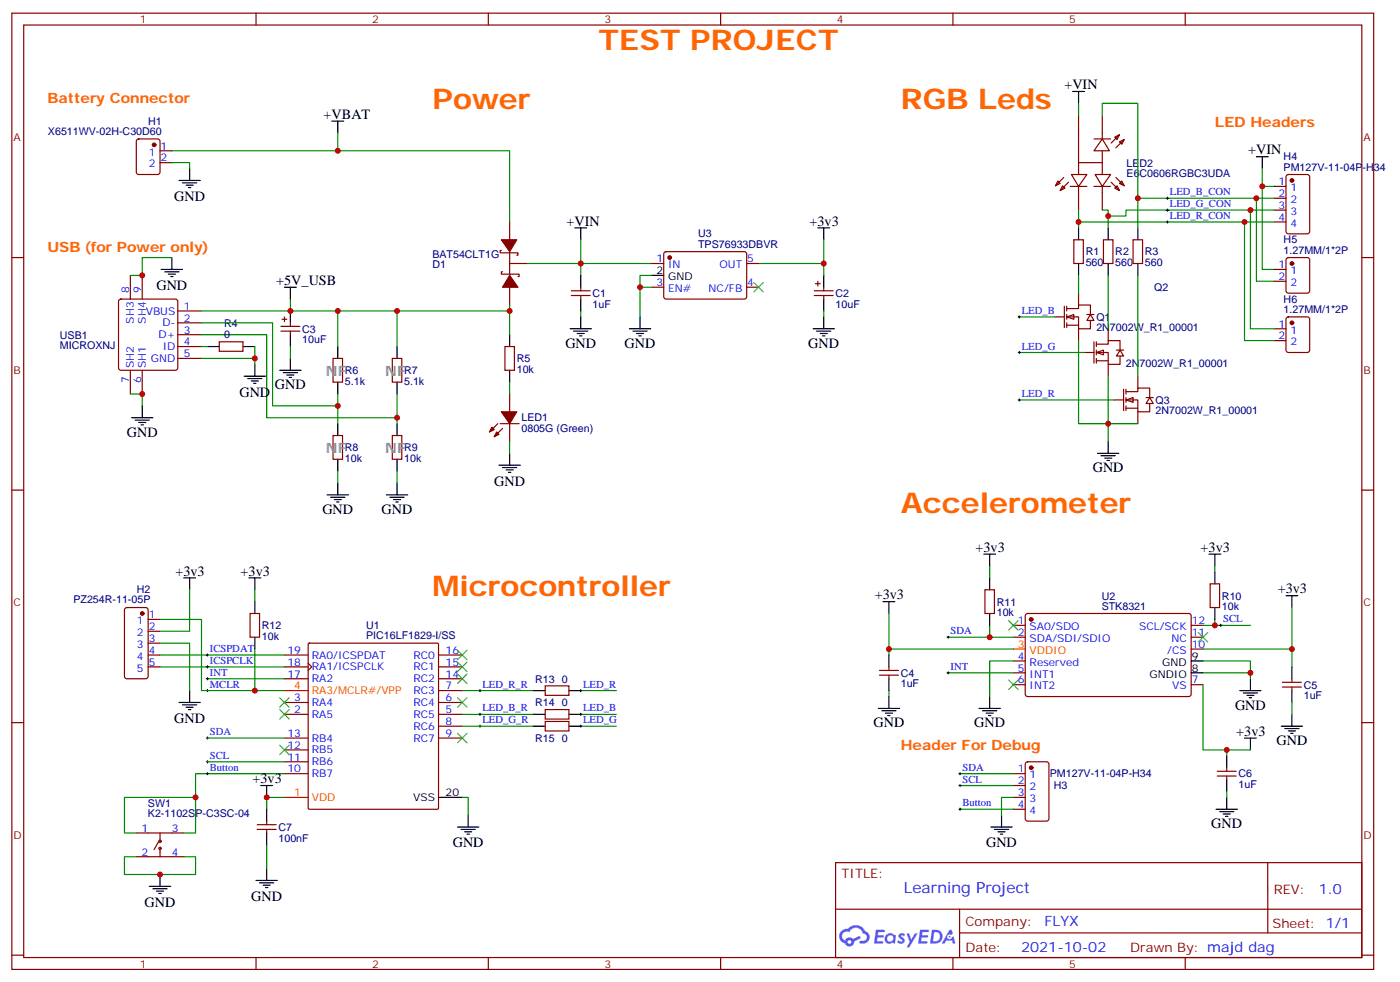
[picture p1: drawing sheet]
<svg xmlns="http://www.w3.org/2000/svg" width="417mm" height="292mm" viewBox="0 0 417 292" stroke-linecap="round" stroke-linejoin="round" font-family="sans-serif">
<g fill="none" stroke="#870000" stroke-width=".35">
<path d="M3.5 3.9h405.4v284.4h-405.4zM7.1 7.4h398.2v277.3h-398.2zM76.2 3.9v3.5M145.3 3.9v3.5M214.5 3.9v3.5M283.6 3.9v3.5M352.8 3.9v3.5M3.5 76.6h3.6M405.3 76.6h3.6M3.5 145.7h3.6M405.3 145.7h3.6M3.5 214.9h3.6"/>
<path d="M405.3 214.9h3.6M248.7 256.5h156.6v28.2h-156.6zM377.3 256.5v20.9M248.7 270.4h156.5M285.6 277.4h119.6M285.6 270.4v14.1M3.5 284h3.6M76.2 284.7v3.6M145.3 284.7v3.6M214.5 284.7v3.6M283.6 284.7v3.6M352.8 284.7v3.6"/>
<path d="M405.3 284h3.6"/>
</g>
<g fill="#5487ff">
<path d="M267.7 277.7a1.22 1.22 0 0 1 1.7 .2l-.4 .6a.47 .47 0 0 0-.3-.4 .47 .47 0 0 0-.5 .2l.1 .2a1.14 1.14 0 0 1 .8 1.8 1.14 1.14 0 0 1-1.9 0l-.2-.2 .5-.6 .7 .5a.29 .29 0 0 0 .3-.3 .29 .29 0 0 0-.2-.3 1.04 1.04 0 0 1-.6-1.7z"/>
<path d="M260.7 276.4h2.4l.3 .2-.2 .5-1.8 .1-.1 .8h1.5l.3 .4-.3 .4h-1.6l-.2 1.1h1.7l.2 .3-.2 .3-2.6 .1z"/>
<path d="M273.8 276.4h2.4l.3 .2-.1 .5-1.8 .1-.2 .8h1.6l.3 .4-.4 .4h-1.6l-.1 1.1h1.7l.2 .3-.2 .3-2.6 .1z"/>
<path d="M282.6 276.4h.7l.3 1.3-.6 .3a.69 .69 0 0 0-1 .3 .69 .69 0 0 0 .4 .9 .69 .69 0 0 0 .9-.6l.5-.2 .6 2.2h-.8l-.2-.9h-1.8l-.5 .9h-.8z"/>
<path d="M269.8 277.5h.8l.6 1.8 1.1-1.8h.9l-2.6 4.2h-.8l.9-1.5z"/>
<path d="M277.4 276.4l-.6 4.2h1.3a2.11 2.11 0 0 0 2.5-2.1 2.11 2.11 0 0 0-2.5-2.1zM278.1 277.2a1.39 1.39 0 0 1 1.7 1.4 1.39 1.39 0 0 1-1.8 1.3h-.3z"/>
<path d="M263.7 278.1a1.54 1.54 0 0 0-.1 2.1 1.54 1.54 0 0 0 2.2 .1l.6 .3 .3-2.3-.2-.3h-.4a1.49 1.49 0 0 0-2.4 .1zM264 279.1a.94 .94 0 0 1 1.8 0 .94 .94 0 0 1-1.8 0z"/>
<path d="M250.4 276.8a2.18 2.18 0 0 0 1.1 3.7 1.44 1.44 0 0 0 1.6 .9 1.44 1.44 0 0 0 1.2-1.4l2-1-.5-.8-1.9 1a1.47 1.47 0 0 0-2.4 .4 1.39 1.39 0 0 1-.7-1.9 1.39 1.39 0 0 1 2-.5 2.12 2.12 0 0 1 2.2-1.3 2.12 2.12 0 0 1 1.9 1.7 1.14 1.14 0 0 1 1.1 1.4 1.14 1.14 0 0 1-1.7 .7 .43 .43 0 0 0-.5 .4 .43 .43 0 0 0 .4 .5 1.98 1.98 0 0 0 2.5-1.2 1.98 1.98 0 0 0-1.2-2.6 3.1 3.1 0 0 0-5.3-.6l-.9 .1zM252.3 280.1a.55 .55 0 0 1 1.1 0 .55 .55 0 0 1-1.1 0z"/>
<circle cx="282.6" cy="278.5" r=".26"/>
</g>
<g fill="none" stroke="#870000" stroke-width=".35">
<path d="M321 34.3v17.6M328.1 34.3v7M40.8 41.5l.5-.2h5.6l.7 .4v9.5l-.4 .6-5.9 .1-.7-.5v-9.4zM47.6 48.4h3.6M47.6 44.8h3.6M314.9 53.8l.7 .7-1.5 .7zM316.3 55.2l.7 .8-1.4 .7zM316.6 52.8l-2.5 2.4M318 54.2l-2.4 2.5M318.6 55.4h4.9M318.9 51.9h4.6l-2.5 3.5zM321 55.4v7.1"/>
<path d="M321 48.4h7.1M325.6 55.4h5M325.6 41.3h5M326 51.9h4.6l-2.5 3.5zM328.1 41.3l2.1 3.5h-4.6zM328.1 44.8v7.1M328.1 55.4v7.1M330.7 54.2l2.5 2.5M331.8 40.8l1.4-.7-.7 1.4zM331.8 56l.7-.8 .7 1.5zM332.1 52.8l2.5 2.4M333.2 42.2l1.4-.7-.7 1.4z"/>
<path d="M333.2 54.5l.7-.7 .7 1.4zM333.2 40.1l-2.5 2.4M334.6 41.5l-2.5 2.5M149.2 74.5h-.3v.7h5.3v.7h-.4M151.7 66v5.3M151.7 74.8v7.1M151.7 78.4h5.3M319.6 71.3h2.8v7.1h-2.8zM328.4 71.3h2.9v7.1h-2.9zM337.3 71.3h2.8v7.1h-2.8zM35.5 89.1l.5-.2h16.2l.5 .2 .2 .5v19.8l-.2 .5-.5 .2h-16.2l-.5-.2-.2-.5v-19.8zM38.8 81.9v7"/>
<path d="M42.3 81.9v7M52.9 99.5h7.1M52.9 96h7.1M52.9 92.5h7.1M83.6 97h5.7M83.6 98.5h5.7M84 94.9h1.4M84.7 94.2v1.4M86.4 96v1M86.4 98.5v1M149.6 80.8h-.4v.7h5.3v.7h-.3M151.7 85.4v5.3"/>
<path d="M242.4 86.5h5.6M242.4 87.9h5.6M242.7 84.3h1.4M243.4 83.6v1.5M245.2 85.4v1.1M245.2 87.9v1M38.8 110.1v7.1M42.3 110.1v7.1M52.9 106.6h7.1M52.9 103h7.1M65.3 101.6h7v2.9h-7zM99.1 106.6h2.9v7h-2.9z"/>
<path d="M116.8 106.6h2.8v7h-2.8zM150.3 103h2.8v7.1h-2.8zM151.7 117.2v5.2M99.1 129.5h2.9v7.1h-2.9zM116.8 129.5h2.8v7.1h-2.8zM148.2 126l-2.5 2.4M148.9 126h5.6M149.6 127.4l-2.5 2.5M151.7 126v5.3M84.7 198.3h7M84.7 194.8h7M91.7 197.2l1.1 1.1-1.1 1.1"/>
<path d="M91.8 191.4l.3-.2h38.1l.3 .2v48.9l-.2 .3h-38.2l-.3-.2zM130.5 198.3h7.1M130.5 194.8h7.1M301.6 185.9h3.6M301.6 189.5h3.6M301.6 196.5h3.6M305.4 182.6l.5-.2 48.2 .1 .4 .6v23.6l-.7 .4-48.2-.1-.4-.6v-23.3zM354.5 185.9h3.6M354.5 189.5h3.6M354.5 193h3.6M84.7 212.4h7M84.7 208.9h7"/>
<path d="M84.7 219.5h7M84.7 201.8h7M130.5 212.4h7.1M130.5 208.9h7.1M130.5 205.4h7.1M130.5 215.9h7.1M130.5 219.5h7.1M130.5 201.8h7.1M301.6 200.1h3.6M301.6 203.6h3.6M354.5 203.6h3.6M84.7 230h7"/>
<path d="M84.7 226.5h7M84.7 223h7M40.6 247.7h14.1M40.6 254.7h14.1M47.3 250.2l-1.4 2.4M47.6 247.7v2.5M47.6 252.3v2.4"/>
<circle cx="47.6" cy="250.2" r=".35"/>
<circle cx="47.6" cy="252.3" r=".35"/>
</g>
<g fill="#870000" stroke="#870000" stroke-width=".35">
<path d="M151.7 81.9l2.5 3.5h-4.6z"/>
<path d="M149.2 71.3h4.6l-2.1 3.5z"/>
<path d="M147.8 128.4l.7 .8-1.4 .7z"/>
<path d="M146.4 127l.7 .7-1.4 .7z"/>
<path d="M149.2 122.4h4.6l-2.1 3.6z"/>
<circle cx="306.9" cy="184.2" r=".53"/>
<circle cx="45.9" cy="43.1" r=".53"/>
</g>
<path d="M301.6 193h3.6M84.7 205.4h7M84.7 237.1h7" fill="none" stroke="#f00" stroke-width=".35"/>
<g fill="none" stroke="#000" stroke-width=".35">
<path d="M98.8 36h3.5M100.5 36v3.5M319.3 27.2h3.5M321 27.2v3.5M53.3 53.7h6.3M54.3 54.4h4.3M55.4 55.1h2.1M56.1 55.8h.7M56.4 50.1v3.6M51.2 76.6v3.5M171.1 67.8h3.5M172.9 67.8v3.5"/>
<path d="M243.4 67.8h3.5M245.2 67.8v3.5M321 67.8v3.5M321 78.4v3.5M329.8 67.8v3.5M329.8 78.4v3.5M338.7 67.8v3.5M338.7 78.4v3.5M48 80.1h6.3M49 80.8h4.3M50.1 81.5h2.1M50.8 82.2h.7"/>
<path d="M84.7 85.4h3.5M86.4 85.4v3.5M86.4 92.5v3.5M86.4 99.5v3.5M151.7 99.5v3.5M169.7 97.8h6.3M170.7 98.5h4.3M171.8 99.2h2.1M172.5 99.9h.7M172.9 94.2v3.6M242 97.8h6.4M243.1 98.5h4.2"/>
<path d="M244.1 99.2h2.1M244.8 99.9h.7M245.2 81.9v3.5M245.2 88.9v3.6M245.2 94.2v3.6M61.7 103h3.6M72.3 103h3.5M72.7 111.9h6.3M73.7 112.6h4.3M74.8 113.3h2.1M75.5 114h.7M75.8 108.3v3.6"/>
<path d="M83.3 110.1h6.3M84.3 110.8h4.2M85.4 111.5h2.1M86.1 112.2h.7M86.4 106.6v3.5M100.5 103v3.6M100.5 113.6v3.6M118.2 103v3.6M118.2 113.6v3.6M151.7 110.1v3.5M39.2 124.2h6.3M40.2 124.9h4.2"/>
<path d="M41.3 125.6h2.1M42 126.3h.7M42.3 120.7v3.5M100.5 126v3.5M100.5 136.6v3.5M118.2 126v3.5M118.2 136.6v3.5M148.5 138.3h6.4M149.6 139h4.2M150.6 139.7h2.2M151.7 134.8v3.5M326.7 134.8h6.3"/>
<path d="M327.7 135.5h4.3M328.8 136.2h2.1M329.5 136.9h.7M329.8 131.3v3.5M97.4 147.1h6.3M98.4 147.8h4.3M99.5 148.6h2.1M100.2 149.3h.7M100.5 143.6v3.5M115 147.1h6.4M116.1 147.8h4.2M117.1 148.6h2.1"/>
<path d="M117.8 149.3h.7M118.2 143.6v3.5M151.3 140.4h.7M354.5 196.5h3.6M354.5 200.1h3.6M130.5 237.1h7.1"/>
</g>
<g fill="none" stroke="#008700" stroke-width=".35">
<path d="M100.5 39.5v5.3h51.2v21.2M321 30.7v3.6M51.2 48.4h5.2v1.7M51.2 76.6h-8.9v5.3h-3.5M172.9 71.3v7.1M194 78.4h-21.1v3.5M225.8 78.4h19.4v3.5M245.2 71.3v7.1M321 62.5v5.3M60 99.5h19.4v24.7h38.8M60 92.5h40.5v10.5M60 96h21.1v24.7h19.4"/>
<path d="M86.4 88.9v3.6M100.5 92.5h17.7v10.5M151.7 90.7v8.8M172.9 92.5v1.7M245.2 92.5v1.7M38.8 117.2h3.5v3.5M60 103h1.7M75.8 103v3.6h-15.8M75.8 106.6v1.7M86.4 103v3.6M100.5 117.2v8.8M118.2 117.2v8.8"/>
<path d="M151.7 113.6v3.6M151.7 131.3v3.5M100.5 140.1v3.5M118.2 140.1v3.5"/>
</g>
<path d="M317.5 94.2l2.1-.7v1.4z" fill="#fff" stroke="#870000" stroke-width=".35"/>
<path d="M314 94.2h2.8M316.8 91.1v6.3M317.5 91.8h3.5v-1.1h3.6v2.8M317.5 94.2h3.5v3.6h3.6v-2.5M317.5 96.7h3.5M317.5 91.1v1.4M317.5 93.5v1.4M317.5 96v1.4M321 87.2v3.5M321 97.8v3.5M323.5 93.5h2.1M324.6 93.5l1 1.8h-2.1z" fill="none" stroke="#870000" stroke-width=".35"/>
<path d="M326.3 104.8l2.1-.7v1.4z" fill="#fff" stroke="#870000" stroke-width=".35"/>
<path d="M329.8 97.8v3.5M322.8 104.8h2.8M325.6 101.6v6.4M326.3 102.3h3.5v-1h3.6v2.8M326.3 104.8h3.5v3.5h3.6v-2.4M326.3 107.3h3.5M326.3 101.6v1.4M326.3 104.1v1.4M326.3 106.6v1.4M329.8 108.3v3.6M332.3 104.1h2.1M333.4 104.1l1 1.8h-2.1z" fill="none" stroke="#870000" stroke-width=".35"/>
<path d="M335.1 118.9l2.2-.7v1.4z" fill="#fff" stroke="#870000" stroke-width=".35"/>
<g fill="none" stroke="#870000" stroke-width=".35">
<path d="M379.2 55.4h3.6M379.2 58.9h3.6M383 52.1l.5-.2h5.6l.7 .4v16.5l-.4 .7h-5.9l-.7-.4v-16.5zM194 78.4h3.6M197.8 75l.5-.2 23.5 .1 .4 .6v13l-.7 .4h-23.5l-.4-.7v-12.7zM222.2 78.4h3.6M379.2 62.5h3.6M379.2 66h3.6M383 76.8l.5-.2h5.6l.7 .4v9.5l-.4 .6-5.9 .1-.7-.5v-9.4zM170 87.9h5.7M170 86.5h5.7M172.9 85.4v1.1"/>
<path d="M172.9 87.9v1M194 85.4h3.6M222.2 85.4h3.6M379.2 80.1h3.6M379.2 83.6h3.6M379.2 97.8h3.6M383 94.4l.5-.2h5.6l.7 .5v9.4l-.4 .7h-5.9l-.7-.5v-9.4zM331.6 118.9h2.8M334.4 115.7v6.4M335.1 116.5h3.6v-1.1h3.5v2.8M335.1 118.9h3.6v3.5h3.5v-2.4M335.1 115.7v1.5"/>
<path d="M335.1 118.2v1.4M338.7 111.9v3.5M341.1 118.2h2.2M342.2 118.2l1.1 1.8h-2.2zM379.2 101.3h3.6M335.1 121.4h3.6M335.1 120.7v1.4M338.7 122.4v3.6M293.2 175.4h2.8v7h-2.8zM360.2 173.6h2.8v7.1h-2.8zM37.3 180.9l.4-.2h5.7l.6 .4 .1 20-.5 .7h-5.9l-.6-.4-.1-20zM44.1 184.2h3.5"/>
<path d="M44.1 187.7h3.5M44.1 191.2h3.5M44.1 194.8h3.5M44.1 198.3h3.5M74.4 182.4h2.9v7.1h-2.9zM261.8 199.4h5.6M264.6 198.3v1.1M162.3 203.9h7v2.9h-7zM162.3 211h7v2.8h-7zM162.3 214.5h7v2.8h-7zM261.8 200.8h5.6M264.6 200.8v1"/>
<path d="M381.7 204.3h5.6M381.7 202.9h5.6M384.5 201.8v1.1M384.5 204.3v1.1M301.6 230h3.6M301.6 233.6h3.6M301.6 237.1h3.6M305.4 226.7l.5-.2h5.6l.7 .4v16.6l-.5 .6-5.8 .1-.7-.5v-16.5zM362.3 230.8h5.6M362.3 229.3h5.6M365.1 228.3v1M365.1 230.8v1"/>
<path d="M76.6 246.6h5.6M76.6 245.2h5.6M79.4 244.2v1M79.4 246.6v1.1M301.6 240.6h3.6"/>
</g>
<g fill="none" stroke="#008700" stroke-width=".35">
<path d="M328.1 34.3v-3.6h10.6v37.1M51.2 44.8h49.3M338.7 58.9h40.5M373.9 58.9v24.7h5.3M375.7 50.1v5.3h3.5M375.7 55.4v24.7h3.5M157 78.4h15.9M321 66h58.2M328.1 62.5h1.7v5.3M370.4 66v35.3h8.8M372.2 62.5v35.3h7M379.2 62.5h-44.1v1.7h-5.3"/>
<path d="M118.2 92.5h33.5M190.5 85.4h3.5M194 81.9h-3.5v12.3M303.4 94.2h10.6M321 81.9v5.3M329.8 81.9v15.9M338.7 81.9v30M303.4 118.9h28.2M303.4 104.8h19.4M321 101.3v24.7h17.7M329.8 111.9v19.4M56.4 175.4v12.3h-8.8"/>
<path d="M75.8 175.4v3.5M294.6 168.3v3.5M361.6 168.3v1.8M47.6 191.2h8.8v14.2M47.6 184.2h12.4v21.2h24.7M47.6 198.3h37.1M47.6 194.8h37.1M75.8 193v12.4M264.6 182.4v10.6h37M264.6 193v1.8M282.2 189.5h19.4M294.6 185.9v3.6"/>
<path d="M301.6 196.5h-7v10.6M358.1 196.5h14.1v3.6M358.1 185.9h14.1M361.6 184.2v1.7M384.5 180.7v12.3h-26.4M384.5 193v5.3M61.7 201.8h23M61.7 219.5h23M137.6 205.4h21.1M137.6 212.4h21.1M137.6 215.9h21.1M172.9 205.4h10.5"/>
<path d="M172.9 212.4h10.5M172.9 215.9h10.5M264.6 205.4v1.7M282.2 200.1h19.4M358.1 200.1h14.1v1.7M358.1 203.6v19.4h14.1M384.5 208.9v3.5M58.2 237.1h-21.2v10.6h3.6M61.7 226.5h23M84.7 230h-26.5v17.7h-3.5M84.7 237.1h-5.3v3.5M137.6 237.1h1.7v5.3"/>
<path d="M285.8 230h15.8M285.8 233.6h15.8M301.6 237.1h-3.5v5.3M365.1 223v1.8M365.1 235.3v1.8M40.6 254.7h-3.6v5.3h21.2v-5.3h-3.5M79.4 251.2v7.1M285.8 240.6h15.8"/>
</g>
<g fill="none" stroke="#000" stroke-width=".3">
<path d="M347.1 58.9h.7M347.5 58.6v.7M347.1 66h.7M347.1 62.5h.7M347.5 62.1v.7M347.5 65.7v.7M303 94.2h.7M303.4 93.9v.7M303 104.8h.7M303 118.9h.7M303.4 104.5v.7M303.4 118.6v.7"/>
<path d="M61.4 198.3h.7M61.4 194.8h.7M61.7 194.4v.7M61.7 197.9v.7M281.9 189.5h.7M282.2 189.1v.7M282.2 199.7v.7M363 185.9h.7M363.4 185.6v.7M61.4 205.4h.7M61.4 201.8h.7M61.4 219.5h.7"/>
<path d="M61.7 201.5v.7M61.7 205v.7M61.7 219.1v.7M142.5 212.4h.7M142.5 215.9h.7M142.5 205.4h.7M142.9 205v.7M142.9 212.1v.7M142.9 215.6v.7M172.5 212.4h.7M172.5 215.9h.7M172.5 205.4h.7"/>
<path d="M172.9 205v.7M172.9 212.1v.7M172.9 215.6v.7M281.9 200.1h.7M61.4 226.5h.7M61.4 230h.7M61.7 226.2v.7M61.7 229.7v.7M285.4 230h.7M285.4 233.6h.7M285.8 229.7v.7M285.8 233.2v.7"/>
<path d="M285.4 240.6h.7M285.8 240.3v.7"/>
</g>
<g fill="#870000" stroke="#870000" stroke-width=".35">
<circle cx="384.5" cy="53.7" r=".53"/>
<circle cx="384.5" cy="78.4" r=".53"/>
<circle cx="384.5" cy="96" r=".53"/>
<circle cx="306.9" cy="228.3" r=".53"/>
<circle cx="199.3" cy="76.6" r=".53"/>
<circle cx="42.3" cy="182.4" r=".53"/>
</g>
<g fill="none" stroke="#000" stroke-width=".35">
<path d="M373.9 46.6h3.6M375.7 46.6v3.5M172.9 81.9v3.5M172.9 88.9v3.6M187.3 97.8h6.4M188.4 98.5h4.2M189.4 99.2h2.2M190.1 99.9h.8M190.5 94.2v3.6M194 81.9h3.6M54.7 171.8h3.5M56.4 171.8v3.6"/>
<path d="M74.1 171.8h3.5M75.8 171.8v3.6M75.8 178.9v3.5M262.8 178.9h3.5M264.6 178.9v3.5M292.8 164.8h3.5M294.6 164.8v3.5M294.6 171.8v3.6M359.8 164.8h3.6M361.6 164.8v3.5M361.6 170.1v3.5M382.8 177.1h3.5"/>
<path d="M384.5 177.1v3.6M75.8 189.5v3.5M264.6 194.8v3.5M294.6 182.4v3.5M361.6 180.7v3.5M384.5 198.3v3.5M53.3 208.9h6.3M54.3 209.6h4.3M55.4 210.3h2.1M56.1 211h.7M56.4 205.4v3.5M158.7 205.4h3.6"/>
<path d="M158.7 215.9h3.6M158.7 212.4h3.6M169.3 205.4h3.6M169.3 215.9h3.6M169.3 212.4h3.6M261.4 210.6h6.4M262.5 211.3h4.2M263.5 212.1h2.1M264.2 212.8h.7M264.6 201.8v3.6M264.6 207.1v3.5M291.4 210.6h6.3"/>
<path d="M292.5 211.3h4.2M293.5 212.1h2.1M294.2 212.8h.7M294.6 207.1v3.5M369 205.4h6.4M370.1 206.1h4.2M370.4 219.5h3.5M371.1 206.8h2.1M371.8 207.5h.7M372.2 201.8v3.6M372.2 219.5v3.5M381.4 215.9h6.3"/>
<path d="M382.4 216.6h4.2M383.5 217.3h2.1M384.2 218.1h.7M384.5 205.4v3.5M384.5 212.4v3.5M77.6 233.6h3.5M79.4 233.6v3.5M365.1 224.8v3.5M365.1 231.8v3.5M365.1 237.1v3.5M79.4 240.6v3.6M79.4 247.7v3.5"/>
<path d="M79.4 258.3v3.5M136.2 245.9h6.3M137.2 246.6h4.3M138.3 247.3h2.1M139 248h.7M139.3 242.4v3.5M294.9 245.9h6.4M296 246.6h4.2M297 247.3h2.2M297.7 248h.7M298.1 242.4v3.5M361.9 240.6h6.4"/>
<path d="M363 241.3h4.2M364.1 242h2.1M364.8 242.7h.7M44.4 263.6h6.4M45.5 264.3h4.2M46.6 265h2.1M47.3 265.7h.7M47.6 260v3.6M76.2 261.8h6.3M77.3 262.5h4.2M78.3 263.2h2.1M79 263.9h.7"/>
</g>
<g fill="none" stroke="#3c3" stroke-width=".35">
<path d="M224.4 84l2.8 2.8M227.2 84l-2.8 2.8M136.2 193.4l2.8 2.8M136.2 196.9l2.8 2.8M139 193.4l-2.8 2.8M139 196.9l-2.8 2.8M300.2 184.5l2.8 2.9M303 184.5l-2.8 2.9M356.7 188.1l2.8 2.8M359.5 188.1l-2.8 2.8M83.3 211l2.8 2.8M83.3 207.5l2.8 2.8"/>
<path d="M86.1 211l-2.8 2.8M86.1 207.5l-2.8 2.8M136.2 200.4l2.8 2.8M136.2 218.1l2.8 2.8M136.2 207.5l2.8 2.8M139 200.4l-2.8 2.8M139 218.1l-2.8 2.8M139 207.5l-2.8 2.8M300.2 202.2l2.8 2.8M303 202.2l-2.8 2.8M83.3 221.6l2.8 2.8M86.1 221.6l-2.8 2.8"/>
</g>
<g fill="#c00">
<circle cx="245.2" cy="78.4" r=".88"/>
<circle cx="172.9" cy="78.4" r=".88"/>
<circle cx="100.5" cy="120.7" r=".88"/>
<circle cx="118.2" cy="124.2" r=".88"/>
<circle cx="100.5" cy="92.5" r=".88"/>
<circle cx="75.8" cy="106.6" r=".88"/>
<circle cx="86.4" cy="92.5" r=".88"/>
<circle cx="42.3" cy="117.2" r=".88"/>
<circle cx="42.3" cy="81.9" r=".88"/>
<circle cx="329.8" cy="126" r=".88"/>
<circle cx="338.7" cy="58.9" r=".88"/>
<circle cx="329.8" cy="64.2" r=".88"/>
<circle cx="321" cy="66" r=".88"/>
<circle cx="375.7" cy="55.4" r=".88"/>
<circle cx="373.9" cy="58.9" r=".88"/>
<circle cx="372.2" cy="62.5" r=".88"/>
<circle cx="370.4" cy="66" r=".88"/>
<circle cx="372.2" cy="200.1" r=".88"/>
<circle cx="365.1" cy="223" r=".88"/>
<circle cx="384.5" cy="193" r=".88"/>
<circle cx="294.6" cy="189.5" r=".88"/>
<circle cx="361.6" cy="185.9" r=".88"/>
<circle cx="75.8" cy="205.4" r=".88"/>
<circle cx="58.2" cy="237.1" r=".88"/>
<circle cx="47.6" cy="260" r=".88"/>
<circle cx="79.4" cy="237.1" r=".88"/>
<circle cx="264.6" cy="193" r=".88"/>
<circle cx="100.5" cy="44.8" r=".88"/>
<circle cx="118.2" cy="92.5" r=".88"/>
<circle cx="151.7" cy="92.5" r=".88"/>
<circle cx="190.5" cy="85.4" r=".88"/>
</g>
<g font-size="8.5" fill="#f60">
<text x="178.2" y="14.9">TEST PROJECT</text>
<text x="128.8" y="32.5">Power</text>
<text x="268.1" y="32.5">RGB Leds</text>
<text x="268.1" y="152.4">Accelerometer</text>
<text x="128.8" y="177.1">Microcontroller</text>
</g>
<text font-size="4.6" fill="#00f" x="269" y="265.5">Learning Project</text>
<g font-size="4.2">
<text x="316.8" y="26.5">+VIN</text>
<text x="96.3" y="35.3">+VBAT</text>
<text x="371.5" y="45.9">+VIN</text>
<text x="51.9" y="59.7">GND</text>
<text x="168.6" y="67.1">+VIN</text>
<text x="240.9" y="67.1">+3v3</text>
<text x="46.6" y="86.2">GND</text>
<text x="82.2" y="84.7">+5V_USB</text>
<text x="168.3" y="103.4">GND</text>
<text x="185.9" y="103.4">GND</text>
<text x="240.6" y="103.4">GND</text>
<text x="71.3" y="117.9">GND</text>
<text x="81.8" y="115.7">GND</text>
<text x="37.7" y="129.9">GND</text>
<text x="325.3" y="140.4">GND</text>
<text x="147.1" y="144.4">GND</text>
<text x="96" y="152.8">GND</text>
<text x="113.6" y="152.8">GND</text>
<text x="290.3" y="164.1">+3v3</text>
<text x="357.4" y="164.1">+3v3</text>
<text x="52.2" y="171.1">+3v3</text>
<text x="71.6" y="171.1">+3v3</text>
<text x="260.3" y="178.2">+3v3</text>
<text x="380.3" y="176.4">+3v3</text>
<text x="51.9" y="214.9">GND</text>
<text x="367.6" y="211">GND</text>
<text x="260" y="216.3">GND</text>
<text x="290" y="216.3">GND</text>
<text x="367.9" y="218.8">+3v3</text>
<text x="379.9" y="221.6">GND</text>
<text x="75.1" y="232.9">+3v3</text>
<text x="134.8" y="251.9">GND</text>
<text x="293.5" y="251.9">GND</text>
<text x="360.5" y="246.3">GND</text>
<text x="43" y="269.6">GND</text>
<text x="74.8" y="267.8">GND</text>
</g>
<g font-size="4.2" fill="#f60">
<text x="14.1" y="30.7">Battery Connector</text>
<text x="361.6" y="37.8">LED Headers</text>
<text x="14.1" y="74.8">USB (for Power only)</text>
<text x="268.1" y="223">Header For Debug</text>
</g>
<g font-size="4.2" fill="#999">
<text x="97" y="111.9">NF</text>
<text x="114.7" y="111.9">NF</text>
<text x="97" y="134.8">NF</text>
<text x="114.7" y="134.8">NF</text>
</g>
<g font-size="4.2" fill="#00f">
<text x="392.5" y="265.8">1.0</text>
<text x="310.9" y="275.3">FLYX</text>
<text x="304" y="283.1">2021-10-02</text>
</g>
<g font-size="3.9" fill="#800">
<text x="250.5" y="261.1">TITLE:</text>
<text x="379.1" y="265.8">REV:</text>
<text x="287.4" y="275.3">Company:</text>
<text x="378.7" y="275.9">Sheet: 1/1</text>
<text x="287.4" y="283">Date:</text>
<text x="336.4" y="283.1">Drawn By: majd dag</text>
</g>
<g font-size="3.2" fill="#800">
<text x="41.6" y="6.9">1</text>
<text x="110.8" y="6.9">2</text>
<text x="179.9" y="6.9">3</text>
<text x="249.1" y="6.9">4</text>
<text x="318.2" y="6.9">5</text>
<text x="4.1" y="42">A</text>
<text x="405.9" y="42">A</text>
<text x="4.1" y="111.2">B</text>
<text x="405.9" y="111.2">B</text>
<text x="4.1" y="180.3">C</text>
<text x="405.9" y="180.3">C</text>
<text x="4.1" y="249.4">D</text>
<text x="405.9" y="249.4">D</text>
<text x="41.6" y="287.7">1</text>
<text x="110.8" y="287.7">2</text>
<text x="179.9" y="287.7">3</text>
<text x="249.1" y="287.7">4</text>
<text x="318.2" y="287.7">5</text>
</g>
<g font-size="3.2" fill="#000080">
<text x="14.3" y="40.3">X6511WV-02H-C30D60</text>
<text x="44.1" y="37">H1</text>
<text x="382.1" y="47.6">H4</text>
<text x="335.3" y="52.5">E6C0606RGBC3UDA</text>
<text x="335.3" y="49.5">LED2</text>
<text x="382.1" y="50.8">PM127V-11-04P-H34</text>
<text x="207.8" y="70.4">U3</text>
<text x="128.7" y="76.6">BAT54CLT1G</text>
<text x="207.8" y="73.7">TPS76933DBVR</text>
<text x="323.1" y="76">R1</text>
<text x="332" y="76">R2</text>
<text x="340.8" y="76">R3</text>
<text x="382.1" y="75.5">1.27MM/1*2P</text>
<text x="382.1" y="72.4">H5</text>
<text x="128.7" y="79.8">D1</text>
<text x="323.1" y="79.1">560</text>
<text x="332" y="79.1">560</text>
<text x="340.8" y="79.1">560</text>
<text x="176.4" y="88.3">C1</text>
<text x="248.7" y="88.3">C2</text>
<text x="343.5" y="86.5">Q2</text>
<text x="382.1" y="90">H6</text>
<text x="176.4" y="91.5">1uF</text>
<text x="248.7" y="91.5">10uF</text>
<text x="326.3" y="95.4">Q1</text>
<text x="382.1" y="93.2">1.27MM/1*2P</text>
<text x="17.8" y="100.7">USB1</text>
<text x="66.7" y="100.6">0</text>
<text x="66.7" y="97.4">R4</text>
<text x="90" y="98.9">C3</text>
<text x="326.3" y="98.5">2N7002W_R1_00001</text>
<text x="17.8" y="103.6">MICROXNJ</text>
<text x="90" y="102.1">10uF</text>
<text x="153.8" y="107.7">R5</text>
<text x="102.7" y="111.3">R6</text>
<text x="120.3" y="111.3">R7</text>
<text x="153.8" y="110.9">10k</text>
<text x="335.1" y="109.1">2N7002W_R1_00001</text>
<text x="102.7" y="114.4">5.1k</text>
<text x="120.3" y="114.4">5.1k</text>
<text x="155.2" y="125.3">LED1</text>
<text x="344" y="123.2">2N7002W_R1_00001</text>
<text x="344" y="120.1">Q3</text>
<text x="155.2" y="128.4">0805G (Green)</text>
<text x="102.7" y="137.3">10k</text>
<text x="102.7" y="134.2">R8</text>
<text x="120.3" y="137.3">10k</text>
<text x="120.3" y="134.2">R9</text>
<text x="21.9" y="179.4">PZ254R-11-05P</text>
<text x="40.7" y="176.2">H2</text>
<text x="327.9" y="178.3">U2</text>
<text x="363.7" y="178.3">R10</text>
<text x="296.7" y="183.2">10k</text>
<text x="296.7" y="180.1">R11</text>
<text x="327.9" y="181.2">STK8321</text>
<text x="363.7" y="181.4">10k</text>
<text x="78" y="190.2">10k</text>
<text x="78" y="187.1">R12</text>
<text x="109" y="190.1">PIC16LF1829-I/SS</text>
<text x="109" y="187.1">U1</text>
<text x="159.3" y="202.9">R13</text>
<text x="167.2" y="202.9">0</text>
<text x="268.1" y="201.2">C4</text>
<text x="159.3" y="210">R14</text>
<text x="167.2" y="210">0</text>
<text x="268.1" y="204.4">1uF</text>
<text x="388.1" y="207.9">1uF</text>
<text x="388.1" y="204.8">C5</text>
<text x="159.3" y="220.6">R15</text>
<text x="167.2" y="220.6">0</text>
<text x="312.5" y="231.2">PM127V-11-04P-H34</text>
<text x="368.7" y="231.2">C6</text>
<text x="313.6" y="234.7">H3</text>
<text x="368.7" y="234.4">1uF</text>
<text x="44" y="243">K2-1102SP-C3SC-04</text>
<text x="44" y="240">SW1</text>
<text x="82.9" y="250.2">100nF</text>
<text x="82.9" y="247.1">C7</text>
</g>
<g font-size="3.2" fill="#00f">
<text x="44.3" y="46.2">1</text>
<text x="47.8" y="44.5">1</text>
<text x="44.3" y="49.8">2</text>
<text x="47.8" y="48">2</text>
<text x="348.2" y="58.1">LED_B_CON</text>
<text x="380.6" y="55.1">1</text>
<text x="380.6" y="58.6">2</text>
<text x="384.1" y="56.8">1</text>
<text x="348.2" y="65.1">LED_R_CON</text>
<text x="348.2" y="61.6">LED_G_CON</text>
<text x="380.6" y="62.1">3</text>
<text x="380.6" y="65.7">4</text>
<text x="384.1" y="60.4">2</text>
<text x="384.1" y="63.9">3</text>
<text x="384.1" y="67.4">4</text>
<text x="195.4" y="78">1</text>
<text x="222.4" y="78">5</text>
<text x="198.9" y="79.8">IN</text>
<text x="214.2" y="79.8">OUT</text>
<text x="380.6" y="79.8">1</text>
<text x="380.6" y="83.3">2</text>
<text x="384.1" y="81.5">1</text>
<text x="38.5" y="87.2" transform="rotate(-90 38.5 87.2)">8</text>
<text x="42" y="87.2" transform="rotate(-90 42 87.2)">9</text>
<text x="195.4" y="85.1">3</text>
<text x="198.9" y="86.8">EN#</text>
<text x="210.9" y="86.8">NC/FB</text>
<text x="222.4" y="85.1">4</text>
<text x="384.1" y="85.1">2</text>
<text x="43.4" y="93.5">VBUS</text>
<text x="54.7" y="95.6">2</text>
<text x="54.7" y="92.1">1</text>
<text x="304.1" y="93.3">LED_B</text>
<text x="39.9" y="96.2" transform="rotate(-90 39.9 96.2)">SH3</text>
<text x="43.4" y="96.2" transform="rotate(-90 43.4 96.2)">SH4</text>
<text x="47.2" y="100.6">D+</text>
<text x="48.3" y="97">D-</text>
<text x="54.7" y="99.2">3</text>
<text x="380.6" y="97.4">1</text>
<text x="380.6" y="100.9">2</text>
<text x="384.1" y="99.2">1</text>
<text x="44.9" y="107.6">GND</text>
<text x="48.4" y="104.1">ID</text>
<text x="54.7" y="106.2">5</text>
<text x="54.7" y="102.7">4</text>
<text x="304.1" y="103.9">LED_G</text>
<text x="384.1" y="102.7">2</text>
<text x="38.5" y="113.9" transform="rotate(-90 38.5 113.9)">7</text>
<text x="39.9" y="109.4" transform="rotate(-90 39.9 109.4)">SH2</text>
<text x="42" y="113.9" transform="rotate(-90 42 113.9)">6</text>
<text x="43.4" y="109.4" transform="rotate(-90 43.4 109.4)">SH1</text>
<text x="304.1" y="118">LED_R</text>
<text x="40.8" y="185.6">1</text>
<text x="44.3" y="183.8">1</text>
<text x="303" y="185.6">1</text>
<text x="354.7" y="185.6">12</text>
<text x="364.1" y="185.1">SCL</text>
<text x="40.8" y="189.1">2</text>
<text x="44.3" y="187.4">2</text>
<text x="44.3" y="190.9">3</text>
<text x="282.9" y="188.6">SDA</text>
<text x="303" y="189.1">2</text>
<text x="306.5" y="187.4">SA0/SDO</text>
<text x="306.5" y="190.9">SDA/SDI/SDIO</text>
<text x="339.1" y="187.4">SCL/SCK</text>
<text x="348.6" y="190.9">NC</text>
<text x="354.7" y="189.1">11</text>
<text x="40.8" y="192.7">3</text>
<text x="40.8" y="196.2">4</text>
<text x="44.3" y="194.4">4</text>
<text x="44.3" y="197.9">5</text>
<text x="62.4" y="197.4">ICSPCLK</text>
<text x="62.4" y="193.9">ICSPDAT</text>
<text x="85.6" y="197.9">18</text>
<text x="85.6" y="194.4">19</text>
<text x="92.8" y="195.8">RA0/ICSPDAT</text>
<text x="123" y="195.8">RC0</text>
<text x="132.6" y="197.9">15</text>
<text x="132.6" y="194.4">16</text>
<text x="303" y="196.2">4</text>
<text x="306.5" y="197.9">Reserved</text>
<text x="347.4" y="194.4">/CS</text>
<text x="354.7" y="192.7">10</text>
<text x="40.8" y="199.7">5</text>
<text x="62.4" y="200.9">INT</text>
<text x="85.6" y="201.5">17</text>
<text x="92.8" y="202.9">RA2</text>
<text x="92.8" y="199.4">RA1/ICSPCLK</text>
<text x="123" y="202.9">RC2</text>
<text x="123" y="199.4">RC1</text>
<text x="132.6" y="201.5">14</text>
<text x="282.9" y="199.2">INT</text>
<text x="303" y="199.7">5</text>
<text x="303" y="203.2">6</text>
<text x="306.5" y="201.5">INT1</text>
<text x="354.7" y="203.2">7</text>
<text x="62.4" y="204.5">MCLR</text>
<text x="87.6" y="208.5">3</text>
<text x="92.8" y="209.9">RA4</text>
<text x="123" y="209.9">RC4</text>
<text x="123" y="206.4">RC3</text>
<text x="132.6" y="208.5">6</text>
<text x="132.6" y="205">7</text>
<text x="143.6" y="204.5">LED_R_R</text>
<text x="173.6" y="204.5">LED_R</text>
<text x="306.5" y="205">INT2</text>
<text x="348.9" y="205">VS</text>
<text x="87.6" y="212.1">2</text>
<text x="92.8" y="213.5">RA5</text>
<text x="123" y="213.5">RC5</text>
<text x="132.6" y="212.1">5</text>
<text x="132.6" y="215.6">8</text>
<text x="143.6" y="211.5">LED_B_R</text>
<text x="143.6" y="215.1">LED_G_R</text>
<text x="173.6" y="215.1">LED_G</text>
<text x="173.6" y="211.5">LED_B</text>
<text x="62.4" y="218.6">SDA</text>
<text x="85.6" y="219.1">13</text>
<text x="92.8" y="220.5">RB4</text>
<text x="123" y="217">RC6</text>
<text x="123" y="220.5">RC7</text>
<text x="132.6" y="219.1">9</text>
<text x="62.4" y="225.6">SCL</text>
<text x="85.6" y="226.2">11</text>
<text x="85.6" y="222.6">12</text>
<text x="92.8" y="227.6">RB6</text>
<text x="92.8" y="224">RB5</text>
<text x="62.4" y="229.2">Button</text>
<text x="85.6" y="229.7">10</text>
<text x="92.8" y="231.1">RB7</text>
<text x="286.5" y="229.2">SDA</text>
<text x="286.5" y="232.7">SCL</text>
<text x="303" y="229.7">1</text>
<text x="303" y="233.2">2</text>
<text x="306.5" y="231.5">1</text>
<text x="286.5" y="239.7">Button</text>
<text x="303" y="236.7">3</text>
<text x="306.5" y="235">2</text>
<text x="306.5" y="238.5">3</text>
<text x="303" y="240.3">4</text>
<text x="306.5" y="242">4</text>
<text x="42.1" y="247.3">1</text>
<text x="51.2" y="247.3">3</text>
<text x="42.1" y="254.4">2</text>
<text x="51.2" y="254.4">4</text>
</g>
<g font-size="3.2">
<text x="195.4" y="81.5">2</text>
<text x="198.9" y="83.3">GND</text>
<text x="346" y="197.9">GND</text>
<text x="354.7" y="196.2">9</text>
<text x="342.1" y="201.5">GNDIO</text>
<text x="354.7" y="199.7">8</text>
<text x="123" y="238.2">VSS</text>
<text x="132.6" y="236.7">20</text>
</g>
<g font-size="3.2" fill="#f00">
<text x="303" y="192.7">3</text>
<text x="306.5" y="194.4">VDDIO</text>
<text x="87.6" y="205">4</text>
<text x="92.8" y="206.4">RA3/MCLR#/VPP</text>
<text x="87.6" y="236.7">1</text>
<text x="92.8" y="238.2">VDD</text>
</g>
</svg>
